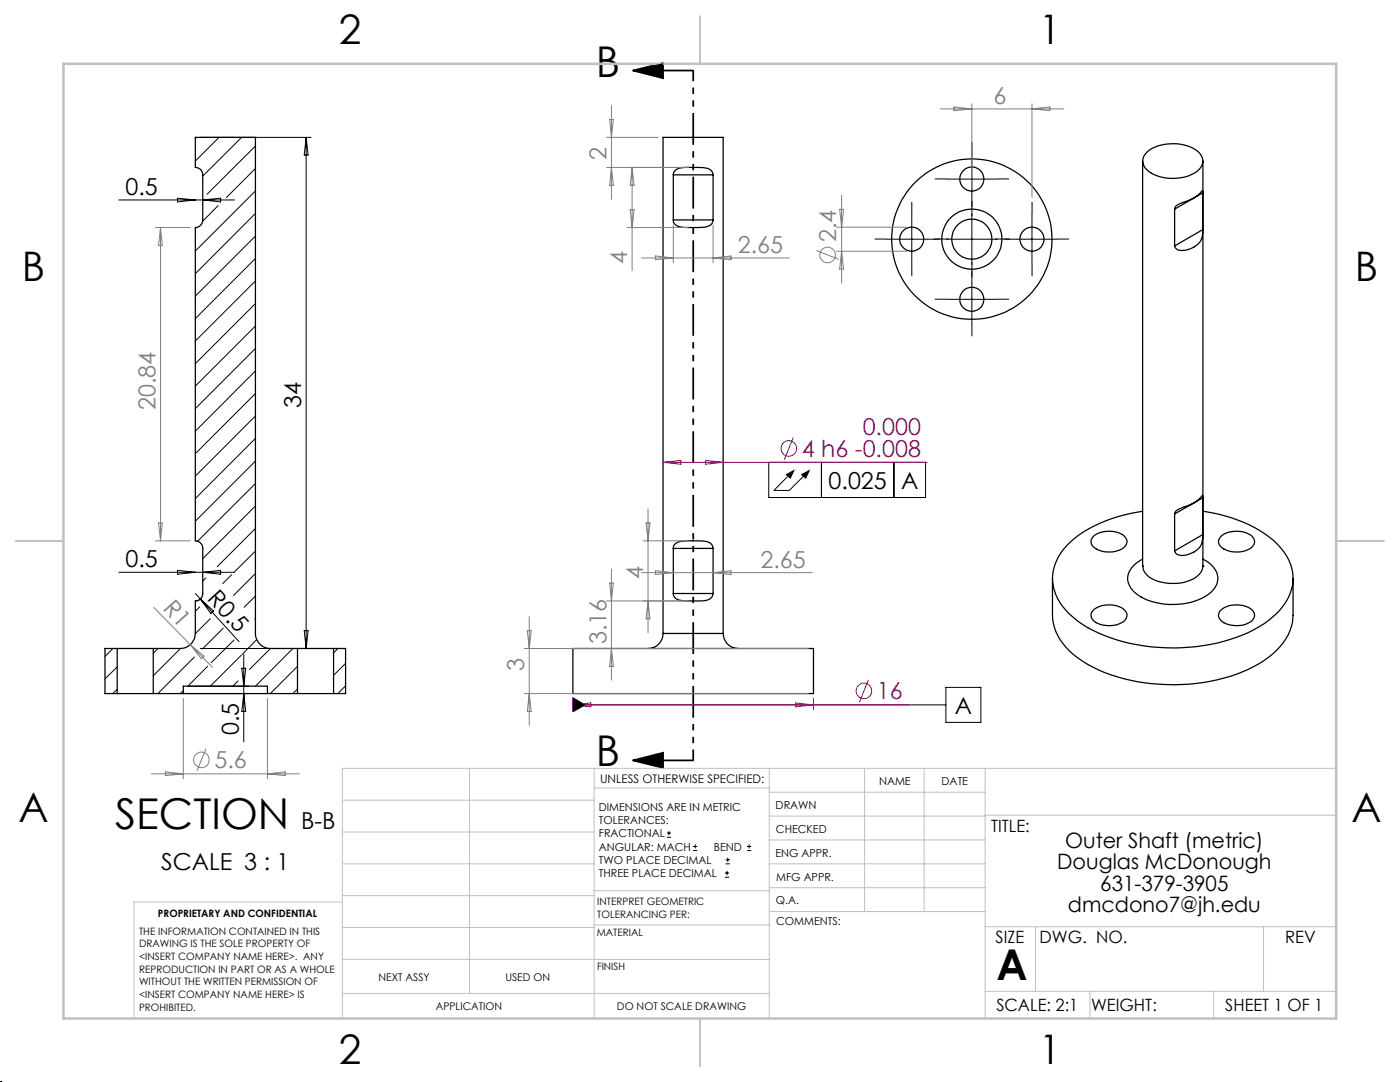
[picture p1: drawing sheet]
<svg xmlns="http://www.w3.org/2000/svg" width="279mm" height="216mm" viewBox="0 0 279 216" stroke-linecap="round" stroke-linejoin="round" font-family="sans-serif">
<g fill="none" stroke="#000" stroke-width=".25">
<path d="M134.4 34.9a1.44 1.44 0 0 1 1.6-1.4l2.3-.1a6.8 6.8 0 0 1 3.5 .5l.4 .6 .1 .4M134.4 34.9v9M134.4 34.9h7.9M142.3 34.9v9M228 32.1v80.9M229 30.3a8.9 8.9 0 0 1 10-.1 2.38 2.38 0 0 1-.1 4 8.8 8.8 0 0 1-10-.3 2.3 2.3 0 0 1 .1-3.6zM240 38.5v-.4a8.3 8.3 0 0 1-4.3 2.4 1.44 1.44 0 0 0-1.3 1.2M240 38.5v7.3M240 38.5l-5.6 3.2M240.1 32.1v80.9M134.4 43.9a1.34 1.34 0 0 0 1.1 1.3l.8 .2h2.9a3.6 3.6 0 0 0 2.9-.8l.2-.7M134.4 43.9h7.9"/>
<path d="M234.4 41.7v7.4M240 45.8a3.5 3.5 0 0 1-2.5 3.9 2.85 2.85 0 0 1-2.8-.1l-.3-.5M240 45.8l-5.6 3.3M240 99.3v-.4a7 7 0 0 1-3.7 2.2 2.45 2.45 0 0 0-1.9 1.5M240 99.3v7.4M240 99.3l-5.6 3.3M134.4 109.4a1.76 1.76 0 0 1 2.2-1.5h1.7a6.8 6.8 0 0 1 3.5 .5l.4 .6 .1 .4M134.4 118.4a1.34 1.34 0 0 0 1.1 1.3l.8 .2h2.9a3.6 3.6 0 0 0 2.9-.8l.2-.7M134.4 109.4v9M134.4 118.4h7.9M134.4 109.4h7.9M142.3 109.4v9"/>
<path d="M210 115.4v7.4a10.8 10.8 0 0 0 5.1 8.5 33 33 0 0 0 19.1 5.3 33.9 33.9 0 0 0 18.1-4.8 11.7 11.7 0 0 0 5.7-8.5l.1-7.9M218.2 107.1a5.2 5.2 0 0 1 6.2-.1 1.5 1.5 0 0 1-.4 2.5 5.3 5.3 0 0 1-5.9-.5 1.41 1.41 0 0 1 .1-1.9zM228 113h.1M228 102a27.9 27.9 0 0 0-14.3 6.1 9.3 9.3 0 0 0-3 10.6 15.5 15.5 0 0 0 8.6 7.6 38 38 0 0 0 30.9-.6 14.2 14.2 0 0 0 7.5-8.1 8.9 8.9 0 0 0-2.7-8.9 26.4 26.4 0 0 0-14.9-6.7M228 113a3.6 3.6 0 0 0 3 3 9 9 0 0 0 7.9-1 2.58 2.58 0 0 0 1.2-2M228 111.5a4.6 4.6 0 0 0-2.9 4.4 6.2 6.2 0 0 0 4.7 4.1 13.4 13.4 0 0 0 11.9-1.8 3.5 3.5 0 0 0 .1-5.4l-1.7-1.3M234.4 102.6v7.3M240 106.7a3.4 3.4 0 0 1-2.5 3.8 2.49 2.49 0 0 1-3-.3l-.1-.3M240 106.7l-5.6 3.2M240.1 113h.1M243.6 107.1a5.2 5.2 0 0 1 6.3-.1 1.49 1.49 0 0 1-.5 2.5 5.3 5.3 0 0 1-5.8-.5 1.32 1.32 0 0 1 0-1.9zM23.4 129.4h7.2"/>
<path d="M23.4 138.4h7.2M23.4 129.4h-2.4v9h2.4M23.4 129.4v9M30.6 129.4h5.4a3 3 0 0 0 3-3v-6.5a1.45 1.45 0 0 0 1.5-1.5v-9a1.51 1.51 0 0 0-1.5-1.5v-62.5a1.51 1.51 0 0 0 1.5-1.5v-9a1.45 1.45 0 0 0-1.5-1.5v-6h12v99a2.99 2.99 0 0 0 3 3h5.4M30.6 129.4v9M30.6 138.4h6M36.6 138.4h16.8M36.6 138.4v-1.5h16.8v1.5M53.4 138.4h6M59.4 129.4h7.2M59.4 138.4h7.2M59.4 129.4v9"/>
<path d="M66.6 129.4h2.4v9h-2.4M66.6 129.4v9M114.3 129.4h48v9h-48zM132.3 126.4a2.99 2.99 0 0 1-3 3M132.3 126.4v-99h12v99M132.3 126.4h12M144.3 126.4a2.99 2.99 0 0 0 3 3M218.2 121.8a5 5 0 0 1 6.4 .2 1.62 1.62 0 0 1-1 2.4 5.3 5.3 0 0 1-5.5-.7 1.37 1.37 0 0 1 .1-1.9zM243.6 121.8a5 5 0 0 1 6.5 .2 1.61 1.61 0 0 1-1.1 2.4 5.3 5.3 0 0 1-5.4-.7 1.29 1.29 0 0 1 0-1.9z"/>
<circle cx="194" cy="35.7" r="2.4"/>
<circle cx="182" cy="47.7" r="2.4"/>
<circle cx="194" cy="47.7" r="16"/>
<circle cx="194" cy="47.7" r="6"/>
<circle cx="194" cy="47.7" r="4"/>
<circle cx="194" cy="59.7" r="2.4"/>
<circle cx="206" cy="47.7" r="2.4"/>
</g>
<g fill="none" stroke="#000" stroke-width=".2">
<path d="M23.7 39.9h23.1M35.4 39.5l3.6 .4-3.6 .4zM39.2 27.4l-.2 .3M40 27.4h22.1M40.5 39.9l3.5-.4v.8zM43.7 27.4l-4.7 4.7M48.2 27.4l-7.7 7.7M51 29.1l-9.7 9.7M51 33.6l-5.8 5.8M51 38.1l-12 12M61.1 27.4v102M61.1 27.4l.4 3.5h-.8z"/>
<path d="M188.9 35.7h10.1M194 30.7v10M39.2 45.4l-.2 .2M43.5 41l-3 3.1M51 42.6l-12 12M51 47.1l-12 12M51 51.6l-12 12M51 56.1l-12 12M177 47.7h9.9M182 42.7v10M188.9 47.7h10.1M188.9 59.7h10.1"/>
<path d="M194 42.7v10M194 54.7v10M200.9 47.7h10.1M206 42.7v10M51 60.6l-12 12M51 65.1l-12 11.9M51 69.5l-12 12M51 74l-12 12M51 78.5l-12 12M51 83l-12 12M51 87.5l-12 12M51 92l-12 12"/>
<path d="M51 96.5l-11.6 11.5M153.4 92.3h31.3v7h-31.3zM157.2 95.1l-2.8 2.8h3.1l2.8-2.8M163.9 92.3v7M178.4 92.3v7M23.7 114.2h23.1M35.4 113.8l3.6 .4-3.6 .4zM39 118.4l1 1.1M40 119.5l7.7 8.5M40 119.5l2.7 2.4-.6 .5zM40.2 119.2l-.5 .6-.5 .1M40.5 114.2l3.5-.4v.8z"/>
<path d="M41.1 115.3l-.6 .7M46.2 114.7l-1.8 1.8M51 101l-10.5 10.5M51 105.4l-7.6 7.7M51 110l-4.2 4.1M51 114.4l-4.4 4.4M51 118.9l-2.3 2.3M22.5 129.4l-1.5 1.6M23.4 133.1l-2.4 2.4M23.4 137.5l-.9 .9M31.5 129.4l-.9 1M36 129.4l-5.4 5.4"/>
<path d="M36.6 137.8l-.6 .6M37.6 138.4h12.1M37.6 136.9h12.1M38.8 131.1l-7.3 7.3M39.9 121.1l-.9 .9M40 129.4h22.1M41.5 132.9l-4 4M42 123.4l-3 3M44.6 125.3l-4.2 4.2M46.7 127.7l-4.5 4.5M47.5 135.9l-1 1M48.2 130.7l-6.2 6.2"/>
<path d="M48.3 133.3h.7l-.4 3.6zM48.6 130.6v17.4M48.6 138.4l.4 3.6h-.7zM51 123.4l-.1 .1M51.2 127.6l-2.9 3M54 129.4l-4.2 4.2M58.5 129.4l-7.5 7.5M59.4 133l-5.5 5.4M59.4 137.5l-.9 .9M60.7 125.8h.8l-.4 3.6zM67.5 129.4l-.9 .9M69 132.4l-2.4 2.4"/>
<path d="M69 136.8l-1.6 1.6M114.3 139.2l2.5 1.5-2.5 1.3zM188.8 137.2h7v6.9h-7zM114.3 140.7h74.5M133.1 167.1h.8M133.1 166.2h.8M133.5 165.8v.9M138.3 169.7h.8M138.3 168.9h.8M138.7 168.5v.8M144.7 175h.8M144.7 174.2h.8"/>
<path d="M144.8 172.4h.9M144.8 171.6h.9M145.1 173.8v.8M145.2 171.1v.9M149.1 169.7h.8M149.1 168.9h.8M149.5 168.5v.8"/>
</g>
<g fill="none" stroke="#808080" stroke-width=".2">
<path d="M121 33.4h16.3M121 27.4h10.3M121.7 23.8h.7l-.4 3.6zM122 21.1v18.7M122 33.4l.4 3.6h-.7zM126.2 33.4l.3 3.6h-.7zM126.2 33.4v20.6M168 39v17.5M187.6 21.7h24.7M190.4 21.3l3.6 .4-3.6 .4zM194 20.7v17M206 20.7v18.6"/>
<path d="M206 21.7l3.5-.4v.8zM31 45.4h7M32 45.4v62.5M32 45.4l.4 3.6h-.8zM125.2 45.4h12.1M125.8 41.8h.7l-.3 3.6zM128 51.5h29.6M130.8 51.1l3.6 .4-3.6 .3zM134.4 44.9v7.6M142.3 44.9v7.6M142.3 51.5l3.6-.4v.7zM162.9 50l4.5 1.8"/>
<path d="M166.9 45.3h14M166.9 50.1h14M167.6 41.8h.7l-.3 3.5zM168 50.1l.3 3.6h-.7zM31 107.9h7M31.6 104.4h.8l-.4 3.5zM121 119.9h16.3M121.7 116.3h.7l-.4 3.6zM122 113.6v22.1M128 114.3h34.1M128.3 107.9h9M128.9 104.4h.8l-.4 3.5z"/>
<path d="M129.3 101.6v24.7M129.3 119.9l.4 3.6h-.8zM130.8 113.9l3.6 .4-3.6 .4zM142.3 114.3l3.6-.4v.8zM30.7 121.2l11.7 12M36.6 139.4v16M38 128.6l2.7 2.3-.5 .5zM53.4 139.4v16M104.6 138.4h56.7M104.6 129.4h56.7M105.2 125.8h.8l-.4 3.6zM105.6 123v21.7"/>
<path d="M105.6 138.4l.4 3.6h-.8zM122 129.4l.4 3.6h-.7zM30.2 154.4h29.5M33 154l3.6 .4-3.6 .4zM41.1 149.4l-1.8 4.4M53.4 154.4l3.5-.4v.8z"/>
<circle cx="165.2" cy="50.9" r="1.55"/>
<circle cx="40.2" cy="151.6" r="1.55"/>
</g>
<g fill="none" stroke="#a0006e" stroke-width=".2">
<path d="M132.3 92.3h52.8M132.3 92.3l3.6-.4v.7zM140.8 91.9l3.5 .4-3.5 .3zM158.3 87.3l-1.8 4.4M114.3 139.4v2.2M162.3 139.4v2.2M173.3 135.6l-1.8 4.5M114.3 140.7h67.1M114.3 140.7l3.6-.4v.7zM158.8 140.3l3.5 .4-3.5 .3z"/>
<circle cx="157.4" cy="89.5" r="1.55"/>
<circle cx="172.4" cy="137.9" r="1.54"/>
</g>
<g fill="#000">
<path d="M114.3 139.2l2.5 1.5-2.5 1.3z"/>
<path d="M126.3 14.1l6-1.5v3zM126.3 151.7l6-1.5v3z"/>
<path d="M156.7 94.7l1.1 .9 .8-1.9zM159.8 94.7l1 .9 .9-1.9z"/>
</g>
<path d="M126.3 14.1l6-1.5v3zM126.3 14.1h12M126.3 151.7l6-1.5v3zM126.3 151.7h12" fill="none" stroke="#000" stroke-width=".35"/>
<path d="M189 47.7h-4M194 42.7v-4M194 52.7v4M199 47.7h4" fill="none" stroke="#000" stroke-width=".2" stroke-dasharray="15.2 1.3 1.3 1.3" stroke-dashoffset="15.1" stroke-linecap="butt"/>
<g fill="none" stroke="#000" stroke-width=".2" stroke-dasharray="15.2 1.3 1.3 1.3" stroke-linecap="butt">
<path d="M189 35.7h-2.4M194 30.7v-2.4M199 35.7h2.4M177 47.7h-2.4M182 42.7v-2.4M182 52.7v2.4M187 47.7h2.4M189 59.7h-2.4M194 54.7v-2.4M194 40.7v2.4M199 59.7h2.4M201 47.7h-2.4"/>
<path d="M206 42.7v-2.4M206 52.7v2.4M211 47.7h2.4M194 64.7v2.4"/>
</g>
<path d="M0 215.9h.1" fill="none" stroke="#000" stroke-width=".2" stroke-dasharray="1.3 .6"/>
<path d="M138.3 14.1v137.6" fill="none" stroke="#000" stroke-width=".35" stroke-dasharray="6.3 1.3 1.3 1.3 1.3 1.3" stroke-dashoffset="4.2" stroke-linecap="butt"/>
<g fill="none" stroke="#c0c0c0" stroke-width=".2">
<path d="M68.3 159.7h50.3M93.7 153.3v44.9M118.6 153.3v49.9M118.6 157.2h34.9M153.5 153.3v49.9M153.5 158.1h43.1M172.5 153.3v28.6M184.4 153.3v28.6M196.6 153.3v49.9M266.7 153.3h-198.4v49.9M68.3 178.7h50.3M68.3 172.4h50.3"/>
<path d="M68.3 166h50.3M68.3 180h-41.6v23.2M118.6 177.7h35M153.5 167.6h43.1M153.5 162.8h43.1M153.5 172.4h43.1M153.5 177.1h43.1M196.6 162.7h70.1M68.3 198.2h85.2M68.3 191.4l85.2 .1M68.3 185.1h50.3M118.6 184.6h35"/>
<path d="M153.6 181.9h43M196.6 197.8h70.1M196.6 184.9h70.1M206.7 184.9v12.9M217.5 197.8v5.4M242.2 197.8v5.4M252.2 184.9v12.9"/>
</g>
<path d="M139.7 3.2v9.5M3.1 107.9h9.6M266.7 107.9h9.5M139.7 203.2v9.6" fill="none" stroke="#c0c0c0" stroke-width=".25"/>
<path d="M12.7 12.7h254v190.5h-254z" fill="none" stroke="#c0c0c0" stroke-width=".5"/>
<g font-size="8.5">
<text x="118.9" y="15.3">B</text>
<text x="118.9" y="152.9">B</text>
<text x="23" y="165.4">SECTION</text>
<text x="198.9" y="195.5">A</text>
</g>
<g font-size="8.1">
<text x="67.6" y="8.9">2</text>
<text x="207.3" y="8.9">1</text>
<text x="4.4" y="56.2">B</text>
<text x="270.4" y="56.2">B</text>
<text x="3.7" y="164.1">A</text>
<text x="269.7" y="164.1">A</text>
<text x="67.6" y="212.4">2</text>
<text x="207.3" y="212.4">1</text>
</g>
<g font-size="4.7" fill="#808080">
<text x="198.3" y="20.7">6</text>
<text x="121" y="31.9" transform="rotate(-90 121 31.9)">2</text>
<text x="125.2" y="52.7" transform="rotate(-90 125.2 52.7)">4</text>
<text x="147.2" y="50.4">2.65</text>
<text x="166.9" y="48.3" transform="rotate(-90 166.9 48.3)">2.4</text>
<text x="31" y="81.8" transform="rotate(-90 31 81.8)">20.84</text>
<text x="151.8" y="113.2">2.65</text>
<text x="128.3" y="115.5" transform="rotate(-90 128.3 115.5)">4</text>
<text x="32.3" y="121.5" transform="rotate(48 32.3 121.5)">R1</text>
<text x="121" y="128.5" transform="rotate(-90 121 128.5)">3.16</text>
<text x="104.6" y="133.9" transform="rotate(-90 104.6 133.9)">3</text>
<text x="42.8" y="153.3">5.6</text>
</g>
<g font-size="4.7">
<text x="25" y="38.9">0.5</text>
<text x="60.1" y="81.3" transform="rotate(-90 60.1 81.3)">34</text>
<text x="165.4" y="97.5">0.025</text>
<text x="179.8" y="97.5">A</text>
<text x="25" y="113.2">0.5</text>
<text x="41.2" y="119.6" transform="rotate(48 41.2 119.6)">R0.5</text>
<text x="190.6" y="142.4">A</text>
<text x="47.7" y="146.7" transform="rotate(-90 47.7 146.7)">0.5</text>
<text x="60.1" y="165.4">B-B</text>
<text x="32.2" y="173.6">SCALE 3 : 1</text>
</g>
<g font-size="4.7" fill="#a0006e">
<text x="172.2" y="86.7">0.000</text>
<text x="160" y="91.2">4 h6 -0.008</text>
<text x="175" y="139.6">16</text>
</g>
<g font-size="4.2">
<text x="211" y="173.5">Douglas McDonough</text>
<text x="212.6" y="169.2">Outer Shaft (metric)</text>
<text x="219.6" y="177.7">631-379-3905</text>
<text x="213.1" y="181.9">dmcdono7@jh.edu</text>
</g>
<g font-size="3.4">
<text x="197.8" y="166">TITLE:</text>
<text x="198.7" y="188.1">SIZE</text>
<text x="207.5" y="188.1">DWG. NO.</text>
<text x="256.5" y="188.2">REV</text>
<text x="198.8" y="201.7">SCALE: 2:1</text>
<text x="217.7" y="201.8">WEIGHT:</text>
<text x="244.5" y="201.7">SHEET 1 OF 1</text>
</g>
<text font-size="2.4" x="119.8" y="156.2">UNLESS OTHERWISE SPECIFIED:</text>
<g font-size="2.2">
<text x="119.5" y="161.8">DIMENSIONS ARE IN METRIC</text>
<text x="154.8" y="161.4">DRAWN</text>
<text x="175.4" y="156.6">NAME</text>
<text x="187.9" y="156.7">DATE</text>
<text x="119.5" y="164.4">TOLERANCES:</text>
<text x="119.5" y="167.1">FRACTIONAL</text>
<text x="154.9" y="166.3">CHECKED</text>
<text x="119.5" y="169.7">ANGULAR: MACH</text>
<text x="119.5" y="172.4">TWO PLACE DECIMAL</text>
<text x="142.5" y="169.7">BEND</text>
<text x="154.8" y="170.9">ENG APPR.</text>
<text x="119.5" y="175">THREE PLACE DECIMAL</text>
<text x="154.9" y="175.7">MFG APPR.</text>
<text x="154.9" y="180.4">Q.A.</text>
<text x="154.9" y="184.6">COMMENTS:</text>
</g>
<g font-size="2.1">
<text x="75.5" y="195.7">NEXT ASSY</text>
<text x="100.9" y="195.7">USED ON</text>
<text x="86.9" y="201.5">APPLICATION</text>
<text x="123.1" y="201.6">DO NOT SCALE DRAWING</text>
</g>
<g font-size="2">
<text x="31.5" y="182.9">PROPRIETARY AND CONFIDENTIAL</text>
<text x="119.2" y="180.6">INTERPRET GEOMETRIC</text>
<text x="119.2" y="183.1">TOLERANCING PER:</text>
<text x="27.8" y="186.5">THE INFORMATION CONTAINED IN THIS</text>
<text x="27.8" y="189">DRAWING IS THE SOLE PROPERTY OF</text>
<text x="27.8" y="191.6">&lt;INSERT COMPANY NAME HERE&gt;. ANY</text>
<text x="119.1" y="186.7">MATERIAL</text>
<text x="27.8" y="194.1">REPRODUCTION IN PART OR AS A WHOLE</text>
<text x="27.8" y="196.6">WITHOUT THE WRITTEN PERMISSION OF</text>
<text x="119.1" y="193.5">FINISH</text>
<text x="27.8" y="199.1">&lt;INSERT COMPANY NAME HERE&gt; IS</text>
<text x="27.8" y="201.7">PROHIBITED.</text>
</g>
</svg>
